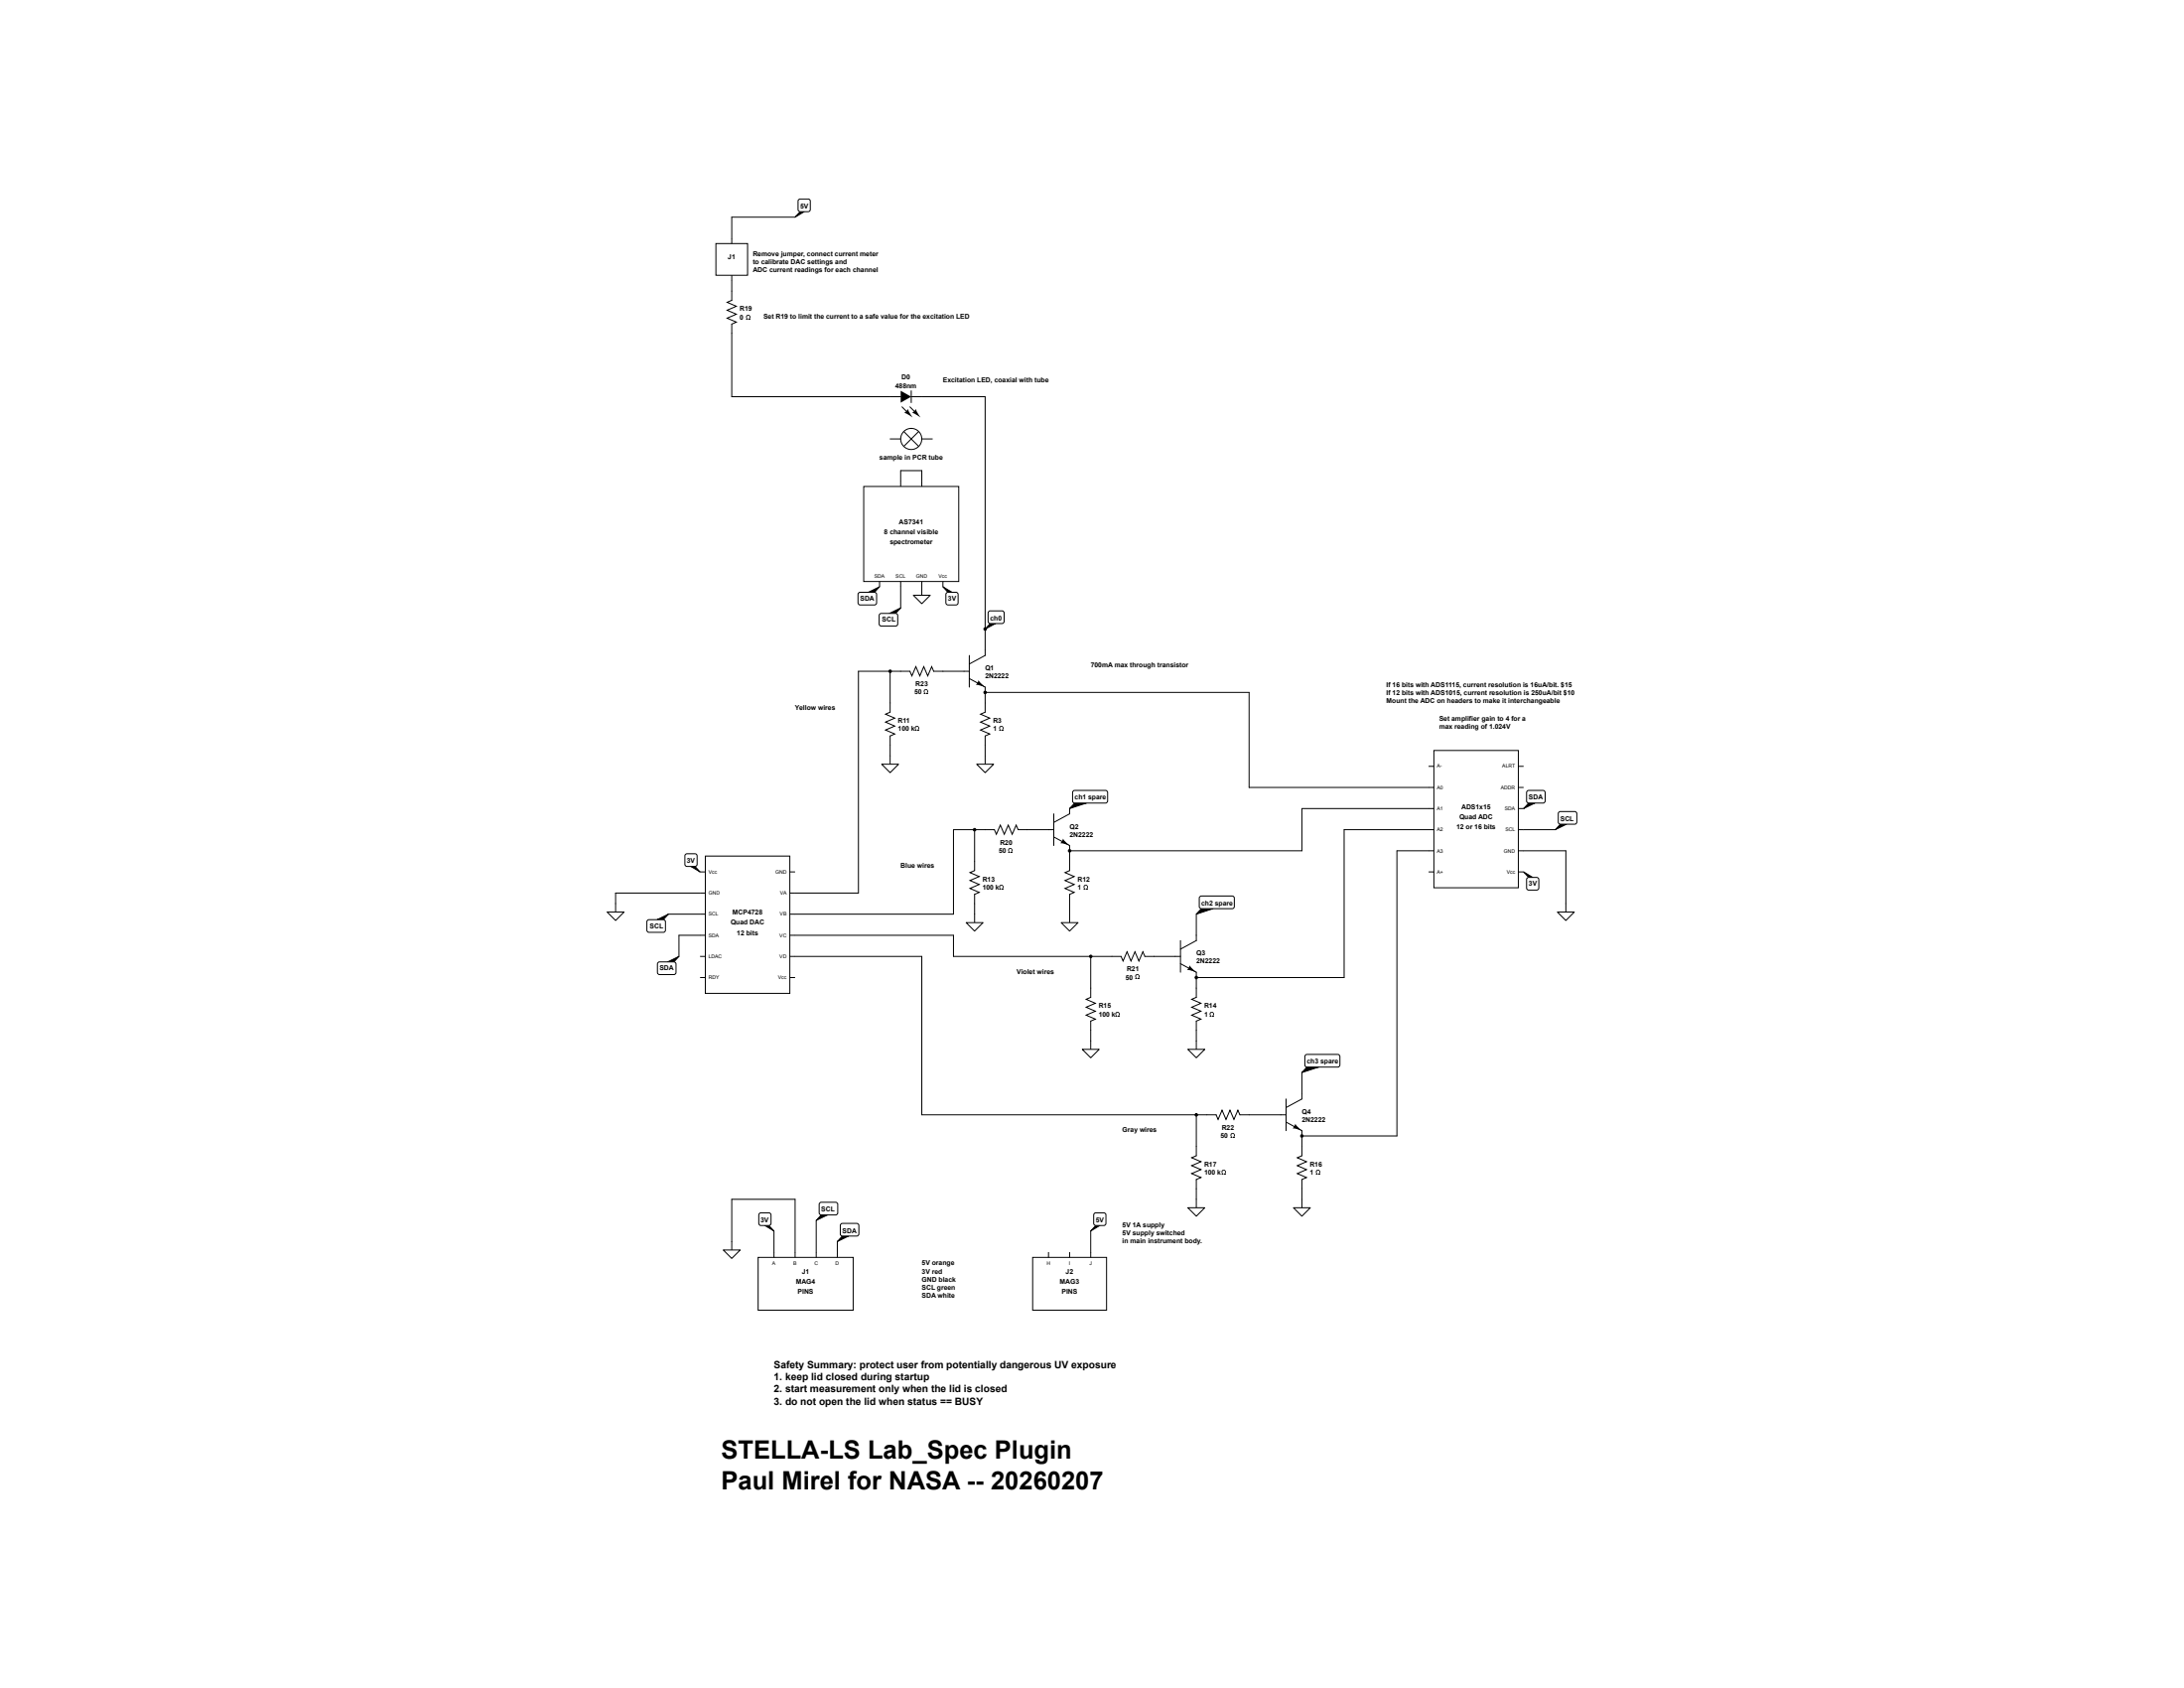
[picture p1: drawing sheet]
<svg xmlns="http://www.w3.org/2000/svg" width="279mm" height="216mm" viewBox="0 0 279 216" stroke-linecap="round" stroke-linejoin="round" font-family="sans-serif">
<g fill="#000">
<path d="M102.4 27.1h.5l-1.2 .7zM115.2 50l1.4 .7-1.4 .8zM116.1 52.3l.6 1.1-1-.6zM116.7 52.8l.5-.5 .6 1.1zM111.1 75.8l1.4-.7-.6 .7zM113.8 78.5l1.4-.7-.6 .7zM120.6 75.1l1.2 .7h-.5zM126.7 79.8h.7l-1.4 .7zM84.1 117.6l1.4-.7-.6 .7zM88.4 110.8h.5l.7 .7zM137.5 102.7h1.5l-2.2 .7zM153.7 116.2h1.5l-2.2 .7z"/>
<path d="M194.9 111.5l1.2 .7h-.5zM195.6 102.7h.8l-1.5 .7zM199.6 105.4h.8l-1.4 .7zM85.4 123l1.5-.7-.7 .7zM167.2 136.5h1.5l-2.1 .7zM97.8 156.7h.6l.6 .7zM105.1 155.4h.8l-1.5 .7zM107.8 158.1h.8l-1.5 .7zM140.2 156.7h.5l-1.2 .7z"/>
</g>
<g fill="none" stroke="#000" stroke-width=".13">
<path d="M102.4 27.1h.5l-1.2 .7zM113.9 50.7h1.3M115.4 52l.7 .7M116.4 52l.7 .7M116.6 50.7h1.3M116.6 50v1.5M111.1 75.8l1.4-.7-.6 .7zM113.8 78.5l1.4-.7-.6 .7zM120.6 75.1l1.2 .7h-.5zM126.7 79.8h.7l-1.4 .7zM84.1 117.6l1.4-.7-.6 .7zM88.4 110.8h.5l.7 .7z"/>
<path d="M137.5 102.7h1.5l-2.2 .7zM153.7 116.2h1.5l-2.2 .7zM194.9 111.5l1.2 .7h-.5zM195.6 102.7h.8l-1.5 .7zM199.6 105.4h.8l-1.4 .7zM85.4 123l1.5-.7-.7 .7zM167.2 136.5h1.5l-2.1 .7zM97.8 156.7h.6l.6 .7zM105.1 155.4h.8l-1.5 .7zM107.8 158.1h.8l-1.5 .7zM140.2 156.7h.5l-1.2 .7z"/>
</g>
<path d="M121.1 75.8h1.2l.2 .1 .1 1.2-.2 .2-1.1 .1-.3-.2v-1.2z" fill="#fff"/>
<path d="M117.9 75.1v1M121.1 75.8h1.2l.2 .1 .1 1.2-.2 .2-1.1 .1-.3-.2v-1.2z" fill="none" stroke="#000" stroke-width=".13"/>
<path d="M116.8 76.1h2.2l-1.1 1.1z" fill="#fff"/>
<path d="M116.8 76.1h2.2l-1.1 1.1z" fill="none" stroke="#000" stroke-width=".13"/>
<path d="M112.6 78.5h2.1l.1 .2v1.2l-.2 .2-2-.1-.1-.2v-1.1z" fill="#fff"/>
<path d="M112.6 78.5h2.1l.1 .2v1.2l-.2 .2-2-.1-.1-.2v-1.1z" fill="none" stroke="#000" stroke-width=".13"/>
<path d="M109.9 75.8h2.1l.1 .2v1.2l-.2 .2-2-.1-.1-.2v-1.1z" fill="#fff"/>
<path d="M109.9 75.8h2.1l.1 .2v1.2l-.2 .2-2-.1-.1-.2v-1.1z" fill="none" stroke="#000" stroke-width=".13"/>
<path d="M110.5 62.2h12.2v12.2h-12.2z" fill="#fff"/>
<path d="M110.5 62.2h12.2v12.2h-12.2zM112.5 74.4v.7M115.2 61.5v.7M115.2 74.4v.7M117.9 61.5v.7M117.9 74.4v.7M120.6 74.4v.7" fill="none" stroke="#000" stroke-width=".13"/>
<circle cx="116.6" cy="56.1" r="1.35" fill="#fff"/>
<g fill="none" stroke="#000" stroke-width=".13">
<path d="M113.9 56.1h1.3M115.7 55.2l1.8 1.9M117.5 55.2l-1.8 1.9M117.9 56.1h1.4M78.8 115.6v1.1"/>
<circle cx="116.6" cy="56.1" r="1.35"/>
</g>
<path d="M77.7 116.7h2.1l-1 1z" fill="#fff"/>
<path d="M77.7 116.7h2.1l-1 1zM78.8 114.2v1.4" fill="none" stroke="#000" stroke-width=".13"/>
<path d="M132.1 160.8h9.5v6.8h-9.5z" fill="#fff"/>
<path d="M132.1 160.8h9.5v6.8h-9.5zM134.1 160.1v.7M136.8 160.1v.7M139.5 160.1v.7" fill="none" stroke="#000" stroke-width=".13"/>
<path d="M97 160.8h12.1v6.8h-12.1z" fill="#fff"/>
<path d="M93.6 158.8v1.1M97 160.8h12.1v6.8h-12.1zM99 160.1v.7M101.7 160.1v.7M104.4 160.1v.7M107.1 160.1v.7" fill="none" stroke="#000" stroke-width=".13"/>
<path d="M92.5 159.9h2.2l-1.1 1.1z" fill="#fff"/>
<path d="M92.5 159.9h2.2l-1.1 1.1z" fill="none" stroke="#000" stroke-width=".13"/>
<path d="M97.1 155.3l.2-.2 1.2 .1 .1 .2v1.2l-.2 .1h-1.2l-.1-.2z" fill="#fff"/>
<path d="M97.1 155.3l.2-.2 1.2 .1 .1 .2v1.2l-.2 .1h-1.2l-.1-.2zM99 157.4v2.7" fill="none" stroke="#000" stroke-width=".13"/>
<path d="M107.5 156.6l.3-.1h1.9l.2 .2-.1 1.3-.2 .1h-2l-.1-.3z" fill="#fff"/>
<path d="M107.5 156.6l.3-.1h1.9l.2 .2-.1 1.3-.2 .1h-2l-.1-.3z" fill="none" stroke="#000" stroke-width=".13"/>
<path d="M104.8 153.9l.3-.1h1.9l.2 .2-.1 1.3-.2 .1h-2l-.1-.3z" fill="#fff"/>
<path d="M93.6 158.8v-5.4h8.1v6.7M104.4 156.1v4M104.8 153.9l.3-.1h1.9l.2 .2-.1 1.3-.2 .1h-2l-.1-.3zM107.1 158.8v1.3M139.5 157.4v2.7" fill="none" stroke="#000" stroke-width=".13"/>
<path d="M140 155.3l.2-.2 1.1 .1 .2 .2-.1 1.2-.2 .1h-1.2l-.1-.2z" fill="#fff"/>
<path d="M115.2 61.5v-1.3h2.7v1.3M115.2 75.1v2.7M126 89.9v1.2l-.6 .2 1.2 .6-1.2 .5 1.2 .5-1.2 .5 1.2 .5-.6 .2v1.2M126 96.7v1M140 155.3l.2-.2 1.1 .1 .2 .2-.1 1.2-.2 .1h-1.2l-.1-.2z" fill="none" stroke="#000" stroke-width=".13"/>
<path d="M124.9 97.7h2.2l-1.1 1.1z" fill="#fff"/>
<path d="M117.9 50.7h8.1v32.5M113.9 85.9v5.2l-.6 .2 1.2 .6-1.2 .5 1.2 .5-1.2 .5 1.2 .5-.6 .2v3.6M124.9 97.7h2.2l-1.1 1.1zM126 95.3v1.4" fill="none" stroke="#000" stroke-width=".13"/>
<path d="M112.8 97.7h2.2l-1.1 1.1z" fill="#fff"/>
<path d="M112.8 97.7h2.2l-1.1 1.1zM136.8 110.2v1.2l-.6 .2 1.2 .5-1.2 .5 1.2 .5-1.2 .5 1.2 .5-.6 .3v1.2M136.8 116.9v1.1" fill="none" stroke="#000" stroke-width=".13"/>
<path d="M135.8 118h2.1l-1.1 1.1z" fill="#fff"/>
<path d="M124.7 106.1v5.3l-.6 .2 1.2 .5-1.2 .5 1.2 .5-1.2 .5 1.2 .5-.6 .3v3.6M135.8 118h2.1l-1.1 1.1zM136.8 108.8v1.4M136.8 115.6v1.3" fill="none" stroke="#000" stroke-width=".13"/>
<path d="M123.6 118h2.2l-1.1 1.1z" fill="#fff"/>
<path d="M123.6 118h2.2l-1.1 1.1zM153 126.4v1.2l-.5 .2 1.1 .5-1.1 .5 1.1 .5-1.1 .5 1.1 .5-.6 .3v1.2M153 133.1v1.1" fill="none" stroke="#000" stroke-width=".13"/>
<path d="M152 134.2h2.1l-1.1 1.1z" fill="#fff"/>
<path d="M139.5 122.3v5.3l-.6 .2 1.2 .5-1.2 .5 1.2 .5-1.2 .5 1.2 .5-.6 .3v3.6M152 134.2h2.1l-1.1 1.1z" fill="none" stroke="#000" stroke-width=".13"/>
<path d="M138.5 134.2h2.1l-1.1 1.1z" fill="#fff"/>
<path d="M138.5 134.2h2.1l-1.1 1.1zM166.6 146.6v1.2l-.6 .3 1.1 .5-1.1 .5 1.1 .5-1.1 .5 1.1 .5-.5 .3v1.1M166.6 153.4v1.1" fill="none" stroke="#000" stroke-width=".13"/>
<path d="M165.5 154.5h2.1l-1 1.1z" fill="#fff"/>
<path d="M166.6 137.2v2.7M153 142.6v5.2l-.5 .3 1.1 .5-1.1 .5 1.1 .5-1.1 .5 1.1 .5-.6 .3v3.6M165.5 154.5h2.1l-1 1.1z" fill="none" stroke="#000" stroke-width=".13"/>
<path d="M152 154.5h2.1l-1.1 1.1z" fill="#fff"/>
<path d="M153 116.9v2.7M153 125v1.4M153 131.8v1.3M152 154.5h2.1l-1.1 1.1zM166.6 152v1.4" fill="none" stroke="#000" stroke-width=".13"/>
<path d="M153.6 114.6h4.2l.1 .3v1.2l-.3 .1h-4l-.2-.2v-1.1z" fill="#fff"/>
<path d="M153.6 114.6h4.2l.1 .3v1.2l-.3 .1h-4l-.2-.2v-1.1z" fill="none" stroke="#000" stroke-width=".13"/>
<path d="M167 135l.2-.1h4.1l.1 .2v1.3l-.3 .1-4-.1-.2-.2z" fill="#fff"/>
<path d="M167 135l.2-.1h4.1l.1 .2v1.3l-.3 .1-4-.1-.2-.2z" fill="none" stroke="#000" stroke-width=".13"/>
<path d="M126.5 78.2h1.8l.2 .2-.1 1.2-.2 .2-1.7-.1-.1-.2v-1.1z" fill="#fff"/>
<path d="M126.5 78.2h1.8l.2 .2-.1 1.2-.2 .2-1.7-.1-.1-.2v-1.1z" fill="none" stroke="#000" stroke-width=".13"/>
<path d="M137.3 101.2l.2-.1h4.1l.1 .3v1.2l-.3 .1h-4.1l-.1-.3z" fill="#fff"/>
<path d="M137.3 101.2l.2-.1h4.1l.1 .3v1.2l-.3 .1h-4.1l-.1-.3z" fill="none" stroke="#000" stroke-width=".13"/>
<path d="M90.2 109.5h10.8v17.6h-10.8z" fill="#fff"/>
<g fill="none" stroke="#000" stroke-width=".13">
<path d="M109.8 85.9v28.3h-8.8M89.6 111.5h.6M89.6 114.2h.6M89.6 116.9h.6M89.6 119.6h.6M90.2 109.5h10.8v17.6h-10.8zM101 111.5h.7M101 119.6h21v2.7M122 106.1v10.8h-21M89.6 122.3h.6M89.6 125h.6M101 122.3h16.9v20.3"/>
<path d="M101 125h.7"/>
</g>
<path d="M87.7 109.2h1.2l.2 .1 .1 1.3-.2 .2h-1.1l-.2-.1-.1-1.2z" fill="#fff"/>
<path d="M87.7 109.2h1.2l.2 .1 .1 1.3-.2 .2h-1.1l-.2-.1-.1-1.2z" fill="none" stroke="#000" stroke-width=".13"/>
<path d="M82.8 117.8l.2-.2 2 .1 .1 .2v1.2l-.2 .1h-2l-.1-.2z" fill="#fff"/>
<path d="M82.8 117.8l.2-.2 2 .1 .1 .2v1.2l-.2 .1h-2l-.1-.2z" fill="none" stroke="#000" stroke-width=".13"/>
<path d="M84.2 123.1h2.1l.2 .2-.1 1.2-.2 .2-2-.1-.1-.2v-1.1z" fill="#fff"/>
<path d="M93.6 37.2v1.2l-.6 .3 1.2 .5-1.2 .5 1.2 .5-1.2 .5 1.2 .5-.6 .3v9.2h20.3M93.6 27.8h8.1M78.8 114.2h10.8M85.5 116.9h4.1M89.6 119.6h-2.7v2.7M84.2 123.1h2.1l.2 .2-.1 1.2-.2 .2-2-.1-.1-.2v-1.1z" fill="none" stroke="#000" stroke-width=".13"/>
<path d="M102.2 25.5h1.2l.2 .1 .1 1.2-.2 .2-1.1 .1-.3-.2v-1.2z" fill="#fff"/>
<path d="M102.2 25.5h1.2l.2 .1 .1 1.2-.2 .2-1.1 .1-.3-.2v-1.2z" fill="none" stroke="#000" stroke-width=".13"/>
<path d="M91.6 31.2h4v4h-4z" fill="#fff"/>
<path d="M91.6 31.2h4v4h-4zM93.6 27.8v3.4M93.6 35.2v2M126 88.6v1.3M166.6 145.3v1.3" fill="none" stroke="#000" stroke-width=".13"/>
<path d="M183.4 96h10.8v17.5h-10.8z" fill="#fff"/>
<g fill="none" stroke="#000" stroke-width=".13">
<path d="M126 88.6h33.8v12.1h23.6M182.8 98h.6M183.4 96h10.8v17.5h-10.8zM194.2 98h.7M182.8 111.5h.6M183.4 103.4h-16.8v5.4h-29.8M183.4 108.8h-4.7v36.5h-12.1M183.4 106.1h-11.4v18.9h-19M194.2 111.5h.7M194.2 108.8h.7M194.2 106.1h.7M194.2 103.4h.7"/>
<path d="M194.2 100.7h.7"/>
</g>
<path d="M195.4 101.1h2.1l.2 .3-.1 1.2-.2 .1h-2l-.1-.3v-1z" fill="#fff"/>
<path d="M195.4 101.1h2.1l.2 .3-.1 1.2-.2 .1h-2l-.1-.3v-1z" fill="none" stroke="#000" stroke-width=".13"/>
<path d="M199.4 103.9l.2-.1h2l.1 .3v1.2l-.2 .1h-2l-.2-.3z" fill="#fff"/>
<path d="M194.9 106.1h4.1M194.9 108.8h5.4v7.9M199.4 103.9l.2-.1h2l.1 .3v1.2l-.2 .1h-2l-.2-.3z" fill="none" stroke="#000" stroke-width=".13"/>
<path d="M199.2 116.7h2.2l-1.1 1z" fill="#fff"/>
<path d="M199.2 116.7h2.2l-1.1 1z" fill="none" stroke="#000" stroke-width=".13"/>
<path d="M195.3 112.4l.3-.2 1.1 .1 .2 .2-.1 1.2-.2 .1h-1.2l-.1-.2z" fill="#fff"/>
<g fill="none" stroke="#000" stroke-width=".13">
<path d="M109.8 85.9h6.6l.3 .5 .5-1.1 .5 1.1 .5-1.1 .5 1.1 .5-1.1 .2 .6h4.6M124 83.8v4.1M124 86.8l2 1.1v.7M126 83.2v.6l-2 1.1M122 106.1h5.2l.3 .6 .5-1.2 .5 1.2 .5-1.2 .5 1.2 .5-1.2 .3 .6h4.5M134.8 104.1v4M134.8 107l2 1.1v.7M136.8 103.4v.7l-2 1.1M153 119.6v.7l-2 1.1M195.3 112.4l.3-.2 1.1 .1 .2 .2-.1 1.2-.2 .1h-1.2l-.1-.2zM122 122.3h21.4l.3 .6 .5-1.2 .5 1.2 .5-1.2 .5 1.2 .5-1.2 .3 .6h4.5M151 120.3v4.1"/>
<path d="M151 123.3l2 1.1v.6M166.6 139.9v.7l-2.1 1.1M117.9 142.6h37.7l.2 .6 .5-1.2 .5 1.2 .6-1.2 .5 1.2 .5-1.2 .2 .6h5.9M164.5 140.6v4M164.5 143.5l2.1 1.1v.7"/>
<circle cx="113.9" cy="85.9" r=".16"/>
<circle cx="126" cy="88.6" r=".16"/>
<circle cx="126" cy="80.5" r=".16"/>
<circle cx="124.7" cy="106.1" r=".16"/>
<circle cx="136.8" cy="108.8" r=".16"/>
<circle cx="139.5" cy="122.3" r=".16"/>
<circle cx="153" cy="125" r=".16"/>
<circle cx="153" cy="142.6" r=".16"/>
<circle cx="166.6" cy="145.3" r=".16"/>
</g>
<g fill="#000">
<path d="M125.2 87l.8 .9-1.2-.3zM136 107.3l.8 .8-1.2-.3zM152.2 123.5l.8 .9-1.1-.3zM165.7 143.7l.9 .9-1.2-.3z"/>
<circle cx="113.9" cy="85.9" r=".16"/>
<circle cx="126" cy="88.6" r=".16"/>
<circle cx="126" cy="80.5" r=".16"/>
<circle cx="124.7" cy="106.1" r=".16"/>
<circle cx="136.8" cy="108.8" r=".16"/>
<circle cx="139.5" cy="122.3" r=".16"/>
<circle cx="153" cy="125" r=".16"/>
<circle cx="153" cy="142.6" r=".16"/>
<circle cx="166.6" cy="145.3" r=".16"/>
</g>
<g font-size="3.2">
<text x="92.3" y="186.6">STELLA-LS Lab_Spec Plugin</text>
<text x="92.3" y="190.5">Paul Mirel for NASA -- 20260207</text>
</g>
<g font-size="1.3">
<text x="99" y="175">Safety Summary: protect user from potentially dangerous UV exposure</text>
<text x="99" y="176.5">1. keep lid closed during startup</text>
<text x="99" y="178.1">2. start measurement only when the lid is closed</text>
<text x="99" y="179.7">3. do not open the lid when status == BUSY</text>
</g>
<g font-size=".9">
<text x="102.4" y="26.7">5V</text>
<text x="93.1" y="33.2">J1</text>
<text x="96.3" y="32.7">Remove jumper, connect current meter</text>
<text x="96.3" y="33.8">to calibrate DAC settings and</text>
<text x="96.3" y="34.8">ADC current readings for each channel</text>
<text x="94.6" y="39.8">R19</text>
<text x="94.6" y="40.8">0</text>
<text x="97.7" y="40.8">Set R19 to limit the current to a safe value for the excitation LED</text>
<text x="114.5" y="49.6">488nm</text>
<text x="115.3" y="48.6">D0</text>
<text x="120.6" y="48.9">Excitation LED, coaxial with tube</text>
<text x="112.5" y="58.7">sample in PCR tube</text>
<text x="113.1" y="68.3">8 channel visible</text>
<text x="113.8" y="69.6">spectrometer</text>
<text x="115" y="67">AS7341</text>
<text x="110" y="76.8">SDA</text>
<text x="121.3" y="76.8">3V</text>
<text x="112.8" y="79.5">SCL</text>
<text x="126.7" y="79.3">ch0</text>
<text x="117" y="88.8">50</text>
<text x="117.1" y="87.8">R23</text>
<text x="126" y="85.7">Q1</text>
<text x="126" y="86.8">2N2222</text>
<text x="139.5" y="85.4">700mA max through transistor</text>
<text x="177.4" y="87.9">If 16 bits with ADS1115, current resolution is 16uA/bit. $15</text>
<text x="177.4" y="88.9">If 12 bits with ADS1015, current resolution is 250uA/bit $10</text>
<text x="177.4" y="89.9">Mount the ADC on headers to make it interchangeable</text>
<text x="101.7" y="90.8">Yellow wires</text>
<text x="114.9" y="92.5">R11</text>
<text x="114.9" y="93.5">100 k</text>
<text x="127" y="92.5">R3</text>
<text x="127" y="93.5">1</text>
<text x="184.1" y="92.2">Set amplifier gain to 4 for a</text>
<text x="184.1" y="93.2">max reading of 1.024V</text>
<text x="136.8" y="106">Q2</text>
<text x="136.8" y="107">2N2222</text>
<text x="137.5" y="102.3">ch1 spare</text>
<text x="186.3" y="106.1">12 or 16 bits</text>
<text x="186.7" y="104.8">Quad ADC</text>
<text x="187" y="103.5">ADS1x15</text>
<text x="195.6" y="102.3">SDA</text>
<text x="199.6" y="105">SCL</text>
<text x="87.9" y="110.4">3V</text>
<text x="115.2" y="111">Blue wires</text>
<text x="125.7" y="112.7">R13</text>
<text x="125.7" y="113.8">100 k</text>
<text x="127.8" y="109.1">50</text>
<text x="127.9" y="108">R20</text>
<text x="137.8" y="112.7">R12</text>
<text x="137.8" y="113.8">1</text>
<text x="195.6" y="113.3">3V</text>
<text x="83.1" y="118.7">SCL</text>
<text x="93.5" y="118.3">Quad DAC</text>
<text x="93.7" y="117">MCP4728</text>
<text x="94.3" y="119.6">12 bits</text>
<text x="153.7" y="115.8">ch2 spare</text>
<text x="84.4" y="124.1">SDA</text>
<text x="130.1" y="124.6">Violet wires</text>
<text x="144" y="125.3">50</text>
<text x="144.1" y="124.2">R21</text>
<text x="153" y="122.2">Q3</text>
<text x="153" y="123.2">2N2222</text>
<text x="140.6" y="129">R15</text>
<text x="140.6" y="130">100 k</text>
<text x="154.1" y="129">R14</text>
<text x="154.1" y="130">1</text>
<text x="167.2" y="136.1">ch3 spare</text>
<text x="166.6" y="142.5">Q4</text>
<text x="166.6" y="143.5">2N2222</text>
<text x="143.6" y="144.8">Gray wires</text>
<text x="154.1" y="149.2">R17</text>
<text x="156.1" y="145.5">50</text>
<text x="156.3" y="144.5">R22</text>
<text x="167.6" y="149.2">R16</text>
<text x="105.1" y="155">SCL</text>
<text x="154.1" y="150.3">100 k</text>
<text x="167.6" y="150.3">1</text>
<text x="97.3" y="156.3">3V</text>
<text x="107.8" y="157.7">SDA</text>
<text x="117.9" y="161.9">5V orange</text>
<text x="140.2" y="156.3">5V</text>
<text x="143.6" y="157">5V 1A supply</text>
<text x="143.6" y="158">5V supply switched</text>
<text x="143.6" y="159.1">in main instrument body.</text>
<text x="101.8" y="164.2">MAG4</text>
<text x="102.1" y="165.5">PINS</text>
<text x="102.6" y="162.9">J1</text>
<text x="117.9" y="162.9">3V red</text>
<text x="117.9" y="163.9">GND black</text>
<text x="117.9" y="165">SCL green</text>
<text x="117.9" y="166">SDA white</text>
<text x="135.6" y="164.2">MAG3</text>
<text x="135.8" y="165.5">PINS</text>
<text x="136.4" y="162.9">J2</text>
</g>
<g font-size=".6">
<text x="111.9" y="74">SDA</text>
<text x="114.6" y="74">SCL</text>
<text x="117.2" y="74">GND</text>
<text x="120.1" y="74">Vcc</text>
<text x="183.8" y="100.9">A0</text>
<text x="183.8" y="98.2">A-</text>
<text x="192" y="100.9">ADDR</text>
<text x="192.2" y="98.2">ALRT</text>
<text x="183.8" y="106.3">A2</text>
<text x="183.8" y="103.6">A1</text>
<text x="192.5" y="103.6">SDA</text>
<text x="192.6" y="106.3">SCL</text>
<text x="90.6" y="111.7">Vcc</text>
<text x="99.2" y="111.7">GND</text>
<text x="183.8" y="111.7">A+</text>
<text x="183.8" y="109">A3</text>
<text x="192.4" y="109">GND</text>
<text x="192.8" y="111.7">Vcc</text>
<text x="90.6" y="114.4">GND</text>
<text x="90.6" y="117.1">SCL</text>
<text x="90.6" y="119.8">SDA</text>
<text x="99.7" y="119.8">VC</text>
<text x="99.8" y="117.1">VB</text>
<text x="99.8" y="114.4">VA</text>
<text x="90.6" y="122.5">LDAC</text>
<text x="90.6" y="125.2">RDY</text>
<text x="99.6" y="125.2">Vcc</text>
<text x="99.7" y="122.5">VD</text>
<text x="98.8" y="161.8">A</text>
<text x="101.5" y="161.8">B</text>
<text x="104.2" y="161.8">C</text>
<text x="106.9" y="161.8">D</text>
<text x="133.9" y="161.8">H</text>
<text x="136.7" y="161.8">I</text>
<text x="139.4" y="161.8">J</text>
</g>
</svg>
